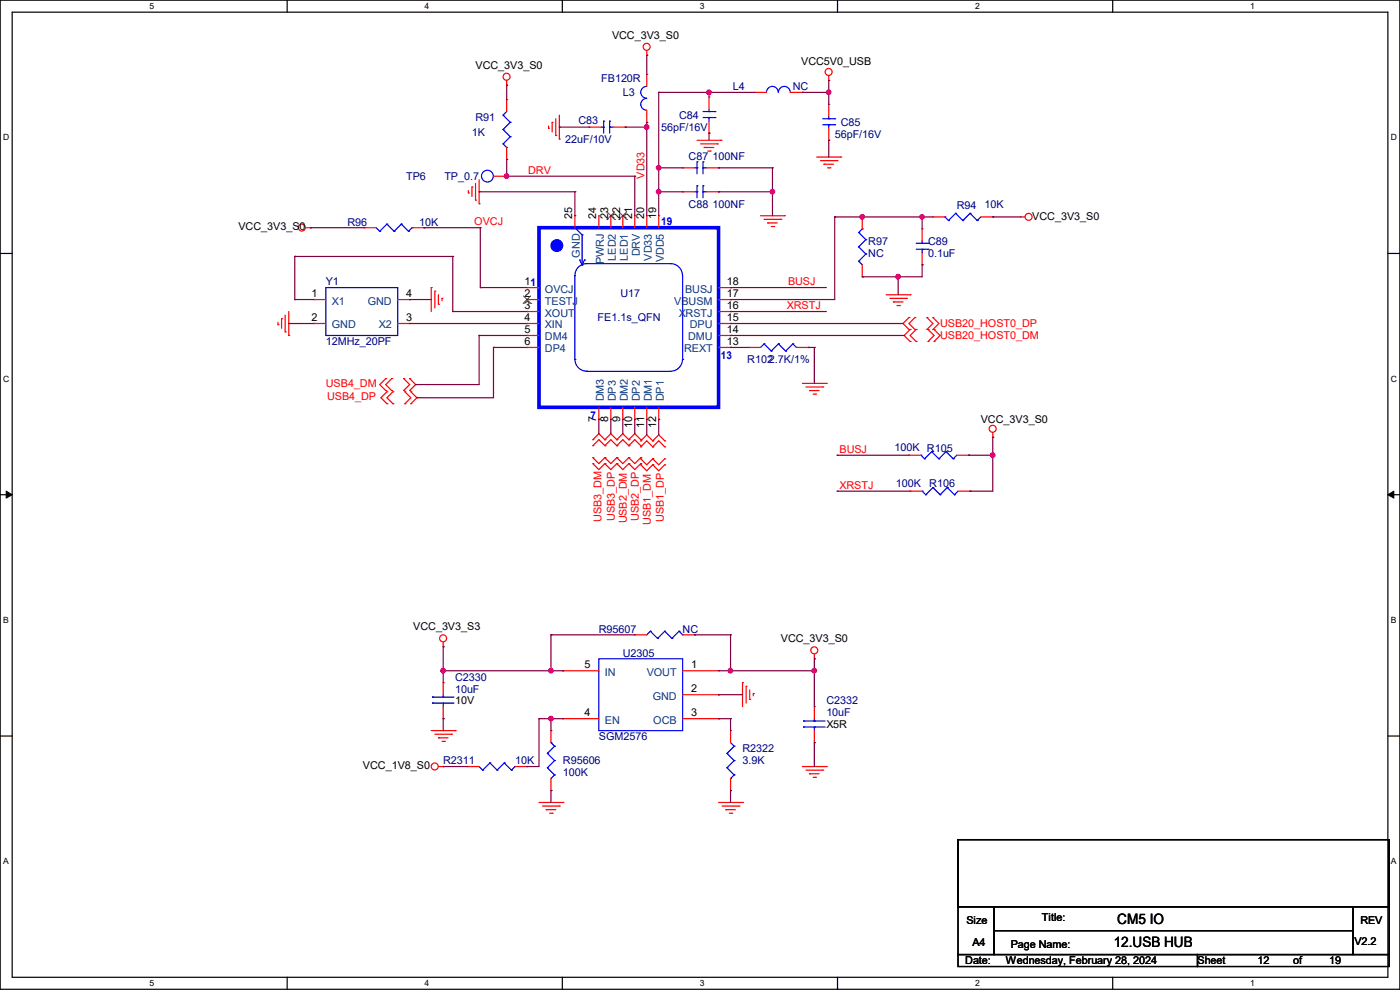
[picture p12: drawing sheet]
<svg xmlns="http://www.w3.org/2000/svg" width="297mm" height="210mm" viewBox="0 0 297 210" stroke-linecap="round" stroke-linejoin="round" font-family="sans-serif">
<g fill="none" stroke="#000" stroke-width=".25">
<path d="M0 0h297v209.8h-297zM2.6 2.6h291.8v204.7h-291.8zM60.9 0v2.6M119.3 0v2.6M177.7 0v2.6M236.1 0v2.6M0 53.8h2.6M294.4 53.8h2.6M0 104.9h2.6M294.4 104.9h2.6M0 156.1h2.6M294.4 156.1h2.6"/>
<path d="M203.2 178.1h91.5v14.2h-91.5zM203.2 192.3h7.7v10.2h-7.7zM210.9 192.3h76.2v5.1h-76.2zM210.9 197.4h76.2v5.1h-76.2zM287.1 192.3h7.6v10.2h-7.6zM60.9 207.3v2.5M119.3 207.3v2.5M177.7 207.3v2.5M203.2 202.5h50.8v2.5h-50.8zM236.1 207.3v2.5M254 202.5h40.7v2.5h-40.7z"/>
</g>
<path d="M1.3 104.2l1.3 .7-1.3 .8zM294.4 104.9l1.3-.7v1.5z" fill="#000"/>
<path d="M1.3 104.2l1.3 .7-1.3 .8zM294.4 104.9l1.3-.7v1.5z" fill="none" stroke="#000" stroke-width=".21"/>
<g fill="none" stroke="#f00" stroke-width=".25">
<path d="M107.5 18.1h.1M107.5 17.1v1M137.2 11.7h.1M137.2 15.8h.1M137.2 10.7v1M137.2 15.8v2.5M160.1 19.6h.1M160.1 19.6h2.5M167.7 19.6h2.5M170.2 19.6h.1M175.8 17.1h.1M175.8 16v1.1"/>
<path d="M100.1 39.7h.1M100.1 39.7v2M100.9 38.9v3.6M101.6 38.1v5.1M104.7 37.4h2.5M107.2 37.4h.1M107.5 21.1h.1M107.5 33.8h.1M107.5 21.1v2.6M107.5 31.3v2.5M116.4 27.2h.1M116.4 26.7v.5"/>
<path d="M117.1 26h.1M117.1 26v2M117.9 28.7h.1M117.9 25.2v3.5M118.7 29.5h.1M118.7 24.4v5.1M125 27h.1M125 27h2.6M130.1 27h2.5M132.6 27h.1M137.2 26h.1M137.2 23.4v2.6"/>
<path d="M144.8 35.6h.1M144.8 35.6h2.6M147.9 29.8h5.1M148.6 30.5h3.6M149.4 31.3h.1M149.4 31.3h2M149.9 35.6h2.5M150.2 32h.5M150.4 20.6h.1M150.4 28.2h.1M150.4 20.6v2.6M150.4 25.7v2.5"/>
<path d="M150.7 32h.1M152.2 30.5h.1M152.4 35.6h.1M153 29.8h.1M173.3 33.3h5.1M174 34.1h3.6M174.8 34.8h.1M174.8 34.8h2M175.6 35.6h.5M175.8 22.1h.1M175.8 29.8h.1M175.8 22.1v2.6"/>
<path d="M175.8 27.2v2.6M176.1 35.6h.1M177.6 34.1h.1M178.4 33.3h.1M64.8 48.3h1M65.8 48.3h.1M77.3 48.3h.1M77.3 48.3h2.5M87.4 48.3h2.6M90 48.3h.1M99.4 40.9h.1M99.4 40.4v.5"/>
<path d="M100.9 42.5h.1M101.6 43.2h.1M144.8 40.7h.1M144.8 40.7h2.6M149.9 40.7h2.5M152.4 40.7h.1M161.3 45.8h5.1M162.1 46.5h3.6M162.9 47.3h.1M162.9 47.3h2M163.6 48h.5M164.1 48h.1"/>
<path d="M165.7 46.5h.1M166.4 45.8h.1M182.9 58.7h.1M182.9 46h.1M182.9 46v2.6M182.9 56.2v2.5M195.6 48.6h.1M195.6 56.2h.1M195.6 48.6v2.5M195.6 53.6v2.6M197.9 46h.1M197.9 46h2.5"/>
<path d="M208.1 46h2.5M210.6 46h.1M216.5 46h.1M216.5 46h1M59 68.9h.1M59 68.4v.5M59.7 67.6h.1M59.7 67.6v2M60.5 70.4h.1M60.5 66.8v3.6M61.3 71.2h.1M61.3 66.1v5.1"/>
<path d="M66.6 63.5h.1M66.6 68.6h.1M66.6 63.5h2.5M66.6 68.6h2.5M84.4 63.5h2.5M84.4 68.6h2.5M86.9 68.6h.1M86.9 63.5h.1M91.5 61h.1M91.5 61v5.1M92.2 61.8h.1M92.2 61.8v3.5"/>
<path d="M93 64.6h.1M93 62.5v2.1M93.8 63.3h.1M93.8 63.3v.5M158.8 73.7h.1M158.8 73.7h2.5M169 73.7h2.5M171.5 73.7h.1M188 62.5h5.1M188.8 63.3h3.5M189.5 64.1h.1M189.5 64.1h2.1"/>
<path d="M190.3 64.8h.5M190.8 64.8h.1M192.3 63.3h.1M192.8 67.4h.1M192.8 69.9h.1M192.8 67.4l-1.2 1.2 1.2 1.3M193.1 62.5h.1M193.1 69.9h.1M193.1 72.4h.1M193.1 69.9l-1.3 1.3 1.3 1.2M194.1 69.9h.1M194.1 67.4h.1"/>
<path d="M194.1 67.4l-1.3 1.2 1.3 1.3M194.4 72.4h.1M194.4 69.9h.1M194.4 69.9l-1.3 1.3 1.3 1.2M196.6 69.9h.1M196.6 67.4h.1M196.6 67.4l1.3 1.2-1.3 1.3M196.9 72.4h.1M196.9 69.9h.1M196.9 69.9l1.3 1.3-1.3 1.2M197.9 69.9h.1M197.9 67.4h.1"/>
<path d="M197.9 67.4l1.3 1.2-1.3 1.3M198.2 72.4h.1M198.2 69.9h.1M198.2 69.9l1.2 1.3-1.2 1.2M81.8 80.3h.1M81.8 82.8h.1M81.8 80.3l-1.2 1.3 1.2 1.2M82.1 83.1h.1M82.1 85.6h.1M82.1 83.1l-1.3 1.3 1.3 1.2M83.1 80.3h.1M83.1 82.8h.1"/>
<path d="M83.1 80.3l-1.3 1.3 1.3 1.2M83.4 83.1h.1M83.4 85.6h.1M83.4 83.1l-1.3 1.3 1.3 1.2M85.6 80.3h.1M85.6 82.8h.1M85.6 80.3l1.3 1.3-1.3 1.2M85.9 83.1h.1M85.9 85.6h.1M85.9 83.1l1.3 1.3-1.3 1.2M86.9 82.8h.1M86.9 80.3h.1"/>
<path d="M86.9 80.3l1.3 1.3-1.3 1.2M87.2 85.6h.1M87.2 83.1h.1M87.2 83.1l1.2 1.3-1.2 1.2M125.8 93.3h.1M125.8 94.5h.1M125.8 98.3h.1M125.8 97.1h.1M125.8 93.3l1.2-1.3 1.3 1.3M125.8 94.5l1.2-1.2 1.3 1.2M125.8 98.3l1.2 1.3 1.3-1.3M125.8 97.1l1.2 1.2 1.3-1.2"/>
<path d="M128.3 93.3h.1M128.3 94.5h.1M128.3 98.3h.1M128.3 97.1h.1M128.3 93.3l1.3-1.3 1.3 1.3M128.3 94.5l1.3-1.2 1.3 1.2M128.3 98.3l1.3 1.3 1.3-1.3M128.3 97.1l1.3 1.2 1.3-1.2M130.9 93.3h.1M130.9 94.5h.1M130.9 98.3h.1M130.9 97.1h.1"/>
<path d="M130.9 97.1l1.2 1.2 1.3-1.2M130.9 94.5l1.2-1.2 1.3 1.2M130.9 93.3l1.2-1.3 1.3 1.3M130.9 98.3l1.2 1.3 1.3-1.3M133.4 93.3h.1M133.4 94.5h.1M133.4 98.3h.1M133.4 97.1h.1M133.4 98.3l1.3 1.3 1.2-1.3M133.4 93.3l1.3-1.3 1.2 1.3M133.4 97.1l1.3 1.2 1.2-1.2M133.4 94.5l1.3-1.2 1.2 1.2"/>
<path d="M135.9 93.3h.1M135.9 94.5h.1M135.9 98.3h.1M135.9 97.1h.1M135.9 93.5h.1M135.9 94.8h.1M135.9 98.6h.1M135.9 97.3h.1M135.9 93.5l1.3-1.3 1.3 1.3M135.9 94.8l1.3-1.3 1.3 1.3M135.9 98.6l1.3 1.3 1.3-1.3M135.9 97.3l1.3 1.3 1.3-1.3"/>
<path d="M138.5 93.5h.1M138.5 94.8h.1M138.5 98.6h.1M138.5 97.3h.1M138.5 93.5l1.2-1.3 1.3 1.3M138.5 94.8l1.2-1.3 1.3 1.3M138.5 98.6l1.2 1.3 1.3-1.3M138.5 97.3l1.2 1.3 1.3-1.3M141 93.5h.1M141 94.8h.1M141 98.6h.1M141 97.3h.1"/>
<path d="M170.2 81.3h5.1M171 82.1h3.5M171.7 82.8h.1M171.7 82.8h2.1M172.5 83.6h.5M173 83.6h.1M174.5 82.1h.1M175.3 81.3h.1M192.8 96.6h.1M192.8 96.6h2.6M203 96.6h2.5M205.5 96.6h.1"/>
<path d="M210.6 92.8h.1M210.6 91.7v1.1M193.1 104.2h.1M193.1 104.2h2.5M203.2 104.2h2.6M205.8 104.2h.1M94 137.2h.1M94 136.2v1M134.7 134.7h.1M134.7 134.7h2.5M144.8 134.7h2.6M147.4 134.7h.1"/>
<path d="M172.8 139.7h.1M172.8 138.7v1M91.5 155h5.1M92.2 155.7h3.6M93 156.5h.1M93 156.5h2M93.8 157.3h.5M94 144.8h.1M94 152.4h.1M94 144.8v2.6M94 149.9v2.5M94.3 157.3h.1"/>
<path d="M95.8 155.7h.1M96.6 155h.1M116.9 155h.1M116.9 155v2.5M119.4 152.4h.1M119.4 142.3h.1M119.4 152.4h7.6M119.4 142.3h7.6M144.8 152.4h7.6M144.8 147.4h7.6M144.8 142.3h7.6M152.4 152.4h.1"/>
<path d="M152.4 147.4h.1M152.4 142.3h.1M155 155h.1M155 155v2.5M157.5 144.8h.1M157.5 144.8v5.1M158.3 145.6h.1M158.3 145.6v3.5M159 148.4h.1M159 146.3v2.1M159.8 147.1h.1M159.8 147.1v.5"/>
<path d="M172.8 149.9h.1M172.8 157.5h.1M172.8 149.9v2.5M172.8 155v2.5M93 162.6h1M94 162.6h.1M99.1 162.6h.1M99.1 162.6h2.5M109.3 162.6h2.5M111.8 162.6h.1M114.3 170.2h5.1M115.1 171h3.6"/>
<path d="M115.9 171.7h.1M115.9 171.7h2M116.6 172.5h.5M116.9 167.7h.1M116.9 165.1v2.6M117.1 172.5h.1M118.7 171h.1M119.4 170.2h.1M152.4 170.2h5.1M153.2 171h3.6M154 171.7h.1M154 171.7h2"/>
<path d="M154.7 172.5h.5M155 167.7h.1M155 165.1v2.6M155.2 172.5h.1M156.8 171h.1M157.5 170.2h.1M170.2 162.6h5.1M171 163.4h3.5M171.7 164.1h.1M171.7 164.1h2.1M172.5 164.9h.5M173 164.9h.1"/>
<path d="M174.5 163.4h.1M175.3 162.6h.1"/>
<circle cx="107.5" cy="16.3" r=".74"/>
<circle cx="137.2" cy="9.9" r=".74"/>
<circle cx="175.8" cy="15.3" r=".74"/>
<circle cx="64" cy="48.3" r=".74"/>
<circle cx="218.2" cy="46" r=".74"/>
<circle cx="210.6" cy="91" r=".74"/>
<circle cx="94" cy="135.4" r=".74"/>
<circle cx="172.7" cy="137.9" r=".74"/>
<circle cx="92.2" cy="162.6" r=".74"/>
</g>
<g fill="none" stroke="#00f" stroke-width=".25">
<path d="M137.2 18.3a1.25 1.25 0 0 0-1.3 1.3 1.25 1.25 0 0 0 1.3 1.2M162.6 19.6a1.25 1.25 0 0 1 1.3-1.3 1.25 1.25 0 0 1 1.2 1.3M165.1 19.6a1.25 1.25 0 0 1 1.3-1.3 1.25 1.25 0 0 1 1.2 1.3M106.7 24.4h.1M106.7 27.5h.1M106.7 30.5h.1M106.7 24.4l1.5 1.6M106.7 27.5l1.5 1.5M106.7 30.5l.8 .8M107.5 31.3h.1M107.5 23.7l-.8 .7M108.2 26h.1"/>
<path d="M108.2 29h.1M108.2 26l-1.5 1.5M108.2 29l-1.5 1.5M127.6 27h.5M128.1 27h.1M128.1 25.7h.1M128.1 25.7v2.5M129.3 27h.1M129.3 25.7h.1M129.3 27h.8M129.3 25.7v2.5M137.2 20.9a1.25 1.25 0 0 0-1.3 1.2 1.25 1.25 0 0 0 1.3 1.3"/>
<path d="M147.4 35.6h.5M147.9 35.6h.1M147.9 34.3h.1M147.9 39.4h.1M147.9 34.3v2.6M147.9 39.4v2.6M149.1 35.6h.1M149.1 34.3h.1M149.1 39.4h.1M149.1 23.7h2.6M149.1 24.9h2.6M149.1 35.6h.8"/>
<path d="M149.1 34.3v2.6M149.1 39.4v2.6M150.4 23.7h.1M150.4 24.9h.1M150.4 23.2v.5M150.4 24.9v.8M151.7 23.7h.1M151.7 24.9h.1M174.5 25.2h2.6M174.5 26.5h2.6M175.8 25.2h.1M175.8 26.5h.1"/>
<path d="M175.8 24.7v.5M175.8 26.5v.7M177.1 25.2h.1M177.1 26.5h.1M79.8 48.3l.8 .8M80.6 49.1h.1M82.1 47.5h.1M82.1 47.5l-1.5 1.6M82.1 47.5l1.5 1.6M83.6 49.1h.1M85.1 47.5h.1M85.1 47.5l-1.5 1.6"/>
<path d="M85.1 47.5l1.6 1.6M86.7 49.1h.1M87.4 48.3h.1M87.4 48.3l-.7 .8M147.4 40.7h.5M147.9 40.7h.1M149.1 40.7h.1M149.1 40.7h.8M182.2 55.4h.1M182.2 52.4h.1M182.2 49.3h.1M182.2 55.4l.7 .8"/>
<path d="M182.2 52.4l1.5 1.5M182.2 49.3l1.5 1.5M182.9 48.6h.1M182.9 48.6l-.7 .7M183.7 53.9h.1M183.7 50.8h.1M183.7 53.9l-1.5 1.5M183.7 50.8l-1.5 1.6M194.4 51.6h2.5M194.4 52.9h2.5M195.6 51.6h.1M195.6 52.9h.1"/>
<path d="M195.6 51.1v.5M195.6 52.9v.7M196.9 51.6h.1M196.9 52.9h.1M200.4 46h.1M200.4 46l.8 .8M201.2 46.8h.1M202.7 45.3h.1M202.7 45.3l1.6 1.5M202.7 45.3l-1.5 1.5M204.3 46.8h.1M205.8 45.3h.1"/>
<path d="M205.8 45.3l1.5 1.5M205.8 45.3l-1.5 1.5M207.3 46.8h.1M208.1 46l-.8 .8M69.1 61h15.3v10.2h-15.3zM162.1 72.9h.1M162.1 72.9l-.8 .8M162.1 72.9l1.5 1.6M163.6 74.5h.1M165.1 72.9h.1M165.1 72.9l-1.5 1.6M165.1 72.9l1.6 1.6"/>
<path d="M166.7 74.5h.1M168.2 72.9h.1M168.2 72.9l-1.5 1.6M168.2 72.9l.8 .8M169 73.7h.1M195.4 96.6h.1M195.4 96.6l.7 .7M196.1 97.3h.1M197.7 95.8h.1M197.7 95.8l1.5 1.5M197.7 95.8l-1.6 1.5M199.2 97.3h.1"/>
<path d="M200.7 95.8h.1M200.7 95.8l1.5 1.5M200.7 95.8l-1.5 1.5M202.2 97.3h.1M203 96.6l-.8 .7M195.6 104.2h.1M195.6 104.2l.8 .7M196.4 104.9h.1M197.9 103.4h.1M197.9 103.4l1.5 1.5M197.9 103.4l-1.5 1.5M199.4 104.9h.1"/>
<path d="M201 103.4h.1M201 103.4l1.5 1.5M201 103.4l-1.6 1.5M202.5 104.9h.1M203.2 104.2l-.7 .7M127 139.7h17.8v15.3h-17.8zM138 133.9h.1M138 133.9l-.8 .8M138 133.9l1.5 1.5M139.5 135.4h.1M141 133.9h.1M141 133.9l-1.5 1.5"/>
<path d="M141 133.9l1.5 1.5M142.5 135.4h.1M144.1 133.9h.1M144.1 133.9l-1.6 1.5M144.1 133.9l.7 .8M144.8 134.7h.1M91.7 149.1h.1M91.7 147.9h.1M91.7 149.1h4.6M91.7 147.9h4.6M94 147.9h.1M94 149.1h.1"/>
<path d="M94 147.4v.5M94 149.1v.8M116.1 159.8h.1M116.1 159.8l1.5 1.5M116.9 157.5h.1M116.9 157.5l.7 .8M117.6 158.3h.1M117.6 158.3l-1.5 1.5M154.2 159.8h.1M154.2 159.8l1.5 1.5M155 157.5l.7 .8M155.7 158.3h.1"/>
<path d="M155.7 158.3l-1.5 1.5M170.5 154.2h.1M170.5 153h.1M170.5 154.2h4.5M170.5 153h4.5M172.8 153h.1M172.8 154.2h.1M172.8 152.4v.6M172.8 154.2v.8M101.6 162.6l.8 .8M102.4 163.4h.1M103.9 161.8h.1"/>
<path d="M103.9 161.8l-1.5 1.6M103.9 161.8l1.6 1.6M105.5 163.4h.1M107 161.8h.1M107 161.8l-1.5 1.6M107 161.8l1.5 1.6M108.5 163.4h.1M109.3 162.6h.1M109.3 162.6l-.8 .8M116.1 162.9h.1M116.1 162.9l1.5 1.5M117.6 164.4h.1"/>
<path d="M117.6 161.3h.1M117.6 164.4l-.7 .7M117.6 161.3l-1.5 1.6M154.2 162.9h.1M154.2 162.9l1.5 1.5M155 165.1h.1M155.7 161.3h.1M155.7 164.4h.1M155.7 161.3l-1.5 1.6M155.7 164.4l-.7 .7"/>
<circle cx="103.4" cy="37.4" r="1.25"/>
</g>
<path d="M114.3 48.3h38.1v38.1h-38.1z" fill="none" stroke="#00f" stroke-width=".76"/>
<circle cx="118.1" cy="52.1" r="1.25" fill="#00f"/>
<g fill="none" stroke="#00f" stroke-width=".25">
<path d="M122 48.3l1.5 1.5M123 55.2h.1M123 55.2l.5 1M123.5 49.8h.1M123.5 56.2h.1M123.5 49.8v6.4M124 55.2h.1M124 55.2l-.5 1M142.3 55.9h.1M142.3 55.9h-17.8a2.52 2.52 0 0 0-2.5 2.6v17.7M142.3 55.9a2.52 2.52 0 0 1 2.5 2.6M144.8 58.5v17.7"/>
<path d="M122 76.2h.1M122 76.2a2.52 2.52 0 0 0 2.5 2.5M124.5 78.8h.1M144.8 76.2a2.52 2.52 0 0 1-2.5 2.5l-17.8 .1M144.8 76.2h.1"/>
<circle cx="118.1" cy="52.1" r="1.25"/>
</g>
<g fill="none" stroke="#f00" stroke-width=".25">
<path d="M122 45.8h.1M122 45.8v2.5M127 45.8h.1M127 45.8v2.5M129.6 45.8h.1M129.6 45.8v2.5M132.1 45.8h.1M132.1 45.8v2.5M134.7 45.8h.1M134.7 45.8v2.5M137.2 45.8h.1M137.2 45.8v2.5"/>
<path d="M139.7 45.8h.1M139.7 45.8v2.5M111.8 63.5h.1M111.8 66.1h.1M111.8 68.6h.1M111.8 71.2h.1M111.8 73.7h.1M111.8 61h.1M111.8 63.5h2.5M111.8 66.1h2.5M111.8 68.6h2.5M111.8 71.2h2.5"/>
<path d="M111.8 73.7h2.5M111.8 61h2.5M152.4 63.5h2.6M152.4 66.1h2.6M152.4 68.6h2.6M152.4 71.2h2.6M152.4 73.7h2.6M152.4 61h2.6M155 73.7h.1M155 71.2h.1M155 68.6h.1M155 66.1h.1"/>
<path d="M155 63.5h.1M155 61h.1M127 88.9h.1M127 86.4v2.5M129.6 88.9h.1M129.6 86.4v2.5M132.1 88.9h.1M132.1 86.4v2.5M134.7 88.9h.1M134.7 86.4v2.5M137.2 88.9h.1M137.2 86.4v2.5"/>
<path d="M139.7 88.9h.1M139.7 86.4v2.5"/>
</g>
<path d="M128.8 46.6h.1M128.8 45l1.6 1.6M130.3 45l-1.5 1.6M130.4 46.6h.1M131.3 46.6h.1M131.4 45l1.5 1.6M132.9 45l-1.6 1.6M132.9 46.6h.1M111 64.3h.1M111 62.8l1.6 1.5M112.6 62.8l-1.6 1.5M112.6 64.3h.1" fill="none" stroke="#804000" stroke-width=".21"/>
<path d="M107.5 18.1h.1M107.5 18.1v3M137.2 11.7h.1M137.2 11.7v4.1M139.7 19.6h.1M139.7 19.6h10.7M139.7 19.6v16" fill="none" stroke="#800040" stroke-width=".25"/>
<circle cx="139.7" cy="35.6" r=".49" fill="#f0f"/>
<circle cx="139.7" cy="35.6" r=".49" fill="none" stroke="#f0f" stroke-width=".25"/>
<path d="M150.4 19.6h.1M150.4 19.6v1M150.4 19.6h9.7" fill="none" stroke="#800040" stroke-width=".25"/>
<circle cx="150.4" cy="19.6" r=".49" fill="#f0f"/>
<circle cx="150.4" cy="19.6" r=".49" fill="none" stroke="#f0f" stroke-width=".25"/>
<path d="M170.2 19.6h.1M170.2 19.6h5.6" fill="none" stroke="#800040" stroke-width=".25"/>
<circle cx="175.8" cy="19.6" r=".49" fill="#f0f"/>
<circle cx="175.8" cy="19.6" r=".49" fill="none" stroke="#f0f" stroke-width=".25"/>
<path d="M118.7 27h.1M118.7 27h6.3M132.6 27h.1M132.6 27h4.6M137.2 26h.1M137.2 27h.1M137.2 26v19.8" fill="none" stroke="#800040" stroke-width=".25"/>
<circle cx="137.2" cy="26.9" r=".49" fill="#f0f"/>
<circle cx="137.2" cy="26.9" r=".49" fill="none" stroke="#f0f" stroke-width=".25"/>
<g fill="none" stroke="#800040" stroke-width=".25">
<path d="M107.2 37.4h.1M107.2 37.4h27.5M107.5 33.8h.1M107.5 37.4h.1M107.5 33.8v3.6M139.7 35.6h.1M139.7 35.6v5.1M139.7 35.6h5.1M150.4 28.2h.1M150.4 28.2v1.6M152.4 35.6h.1M152.4 35.6h11.5"/>
<path d="M163.9 35.6h.1M163.9 35.6v5.1M175.8 29.8h.1M175.8 29.8v3.5"/>
</g>
<circle cx="107.5" cy="37.4" r=".49" fill="#f0f"/>
<circle cx="107.5" cy="37.4" r=".49" fill="none" stroke="#f0f" stroke-width=".25"/>
<path d="M134.7 37.4h.1M134.7 37.4v8.4M101.6 40.7h.1M101.6 40.7h20.4M122 40.7h.1M122 40.7v5.1M139.7 40.7h.1M139.7 40.7v5.1" fill="none" stroke="#800040" stroke-width=".25"/>
<circle cx="139.7" cy="40.7" r=".49" fill="#f0f"/>
<circle cx="139.7" cy="40.7" r=".49" fill="none" stroke="#f0f" stroke-width=".25"/>
<path d="M139.7 40.7h.1M139.7 40.7h5.1M152.4 40.7h.1M152.4 40.7h11.5M163.9 40.7h.1M163.9 40.7v5.1" fill="none" stroke="#800040" stroke-width=".25"/>
<circle cx="163.9" cy="40.7" r=".49" fill="#f0f"/>
<circle cx="163.9" cy="40.7" r=".49" fill="none" stroke="#f0f" stroke-width=".25"/>
<path d="M65.8 48.3h.1M65.8 48.3h11.5M90 48.3h.1M90 48.3h11.9M101.9 48.3h.1M101.9 48.3v12.7M177.1 46h.1M177.1 46v17.5M177.1 46h18.5M182.9 46h.1" fill="none" stroke="#800040" stroke-width=".25"/>
<circle cx="195.6" cy="46" r=".49" fill="#f0f"/>
<circle cx="195.6" cy="46" r=".49" fill="none" stroke="#f0f" stroke-width=".25"/>
<circle cx="182.9" cy="46" r=".49" fill="#f0f"/>
<circle cx="182.9" cy="46" r=".49" fill="none" stroke="#f0f" stroke-width=".25"/>
<g fill="none" stroke="#800040" stroke-width=".25">
<path d="M62.5 54.4h.1M62.5 54.4v9.1M62.5 54.4h33.6M96.1 54.4h.1M96.1 54.4v11.7M182.9 58.7h.1M182.9 58.7h7.6M195.6 46h.1M195.6 56.2h.1M195.6 46v2.6M195.6 56.2v2.5M195.6 46h2.3"/>
<path d="M210.6 46h.1M210.6 46h5.9M101.9 61h.1M101.9 61h9.9M155 61h.1M155 61h20.3"/>
</g>
<circle cx="190.5" cy="58.7" r=".49" fill="#f0f"/>
<circle cx="190.5" cy="58.7" r=".49" fill="none" stroke="#f0f" stroke-width=".25"/>
<g fill="none" stroke="#800040" stroke-width=".25">
<path d="M190.5 58.7h.1M190.5 58.7h5.1M190.5 58.7v3.8M61.3 68.6h.1M61.3 68.6h5.3M62.5 63.5h.1M62.5 63.5h4.1M86.9 63.5h.1M86.9 68.6h.1M86.9 63.5h4.6M86.9 68.6h24.9M96.1 66.1h.1"/>
<path d="M96.1 66.1h15.7M101.6 71.2h.1M101.6 71.2h10.2M101.6 71.2v10.4h-13.4M104.7 73.7h.1M104.7 73.7h7.1M104.7 73.7v10.7h-16.3M155 63.5h.1M155 66.1h.1M155 68.6h.1M155 71.2h.1M155 73.7h.1"/>
<path d="M155 63.5h22.1M155 66.1h20.3M155 68.6h36.6M155 71.2h36.8M155 73.7h3.8M171.5 73.7h.1M171.5 73.7h1.3M172.8 73.7h.1M172.8 73.7v7.6M88.2 81.6h.1M88.4 84.4h.1M127 88.9h.1"/>
<path d="M127 88.9v3.1M129.6 88.9h.1M129.6 88.9v3.1M132.1 88.9h.1M132.1 88.9v3.1M134.7 88.9h.1M134.7 88.9v3.1M137.2 88.9h.1M137.2 88.9v3.3M139.7 88.9h.1M139.7 88.9v3.3M177.6 96.6h.1"/>
<path d="M177.6 96.6h15.2M205.5 96.6h.1M210.6 92.8h.1M210.6 92.8v3.8h-5.1"/>
</g>
<circle cx="210.6" cy="96.5" r=".49" fill="#f0f"/>
<circle cx="210.6" cy="96.5" r=".49" fill="none" stroke="#f0f" stroke-width=".25"/>
<g fill="none" stroke="#800040" stroke-width=".25">
<path d="M175.8 19.6h.1M175.8 17.1h.1M175.8 17.1v5M210.6 96.6h.1M210.6 96.6v7.6h-4.8M177.6 104.2h.1M177.6 104.2h15.5M205.8 104.2h.1M116.9 134.7h.1M116.9 134.7v7.6M116.9 134.7h17.8M147.4 134.7h.1"/>
<path d="M147.4 134.7h7.6M155 134.7h.1M155 134.7v7.6"/>
</g>
<circle cx="155" cy="142.3" r=".49" fill="#f0f"/>
<circle cx="155" cy="142.3" r=".49" fill="none" stroke="#f0f" stroke-width=".25"/>
<path d="M94 137.2h.1M94 137.2v5.1h22.9M172.8 139.7h.1M172.8 139.7v2.6M116.9 142.3h.1" fill="none" stroke="#800040" stroke-width=".25"/>
<circle cx="94" cy="142.3" r=".49" fill="#f0f"/>
<circle cx="94" cy="142.3" r=".49" fill="none" stroke="#f0f" stroke-width=".25"/>
<circle cx="116.9" cy="142.3" r=".49" fill="#f0f"/>
<circle cx="116.9" cy="142.3" r=".49" fill="none" stroke="#f0f" stroke-width=".25"/>
<path d="M94 142.3h.1M94 142.3v2.5M116.9 142.3h2.5M119.4 142.3h.1M152.4 142.3h20.4M155 142.3h.1M172.8 142.3h.1M172.8 142.3v7.6" fill="none" stroke="#800040" stroke-width=".25"/>
<circle cx="172.7" cy="142.3" r=".49" fill="#f0f"/>
<circle cx="172.7" cy="142.3" r=".49" fill="none" stroke="#f0f" stroke-width=".25"/>
<path d="M114.3 152.4h2.6M116.9 152.4h.1M152.4 147.4h.1M152.4 147.4h5.1" fill="none" stroke="#800040" stroke-width=".25"/>
<circle cx="116.9" cy="152.4" r=".49" fill="#f0f"/>
<circle cx="116.9" cy="152.4" r=".49" fill="none" stroke="#f0f" stroke-width=".25"/>
<g fill="none" stroke="#800040" stroke-width=".25">
<path d="M94 152.4h.1M94 152.4v2.6M114.3 152.4h.1M114.3 152.4v10.2h-2.5M116.9 152.4h.1M116.9 152.4h2.5M116.9 152.4v2.6M119.4 152.4h.1M152.4 152.4h.1M152.4 152.4h2.6M155 152.4h.1M155 152.4v2.6"/>
<path d="M172.8 157.5h.1M172.8 157.5v5.1M94 162.6h.1M94 162.6h5.1M111.8 162.6h.1M116.9 167.7h.1M116.9 167.7v2.5M155 167.7h.1M155 167.7v2.5"/>
</g>
<circle cx="139.7" cy="35.6" r=".49" fill="#f0f"/>
<circle cx="139.7" cy="35.6" r=".49" fill="none" stroke="#f0f" stroke-width=".25"/>
<circle cx="150.4" cy="19.6" r=".49" fill="#f0f"/>
<circle cx="150.4" cy="19.6" r=".49" fill="none" stroke="#f0f" stroke-width=".25"/>
<circle cx="175.8" cy="19.6" r=".49" fill="#f0f"/>
<circle cx="175.8" cy="19.6" r=".49" fill="none" stroke="#f0f" stroke-width=".25"/>
<circle cx="137.2" cy="26.9" r=".49" fill="#f0f"/>
<circle cx="137.2" cy="26.9" r=".49" fill="none" stroke="#f0f" stroke-width=".25"/>
<circle cx="107.5" cy="37.4" r=".49" fill="#f0f"/>
<circle cx="107.5" cy="37.4" r=".49" fill="none" stroke="#f0f" stroke-width=".25"/>
<circle cx="139.7" cy="40.7" r=".49" fill="#f0f"/>
<circle cx="139.7" cy="40.7" r=".49" fill="none" stroke="#f0f" stroke-width=".25"/>
<circle cx="163.9" cy="40.7" r=".49" fill="#f0f"/>
<circle cx="163.9" cy="40.7" r=".49" fill="none" stroke="#f0f" stroke-width=".25"/>
<circle cx="195.6" cy="46" r=".49" fill="#f0f"/>
<circle cx="195.6" cy="46" r=".49" fill="none" stroke="#f0f" stroke-width=".25"/>
<circle cx="182.9" cy="46" r=".49" fill="#f0f"/>
<circle cx="182.9" cy="46" r=".49" fill="none" stroke="#f0f" stroke-width=".25"/>
<circle cx="190.5" cy="58.7" r=".49" fill="#f0f"/>
<circle cx="190.5" cy="58.7" r=".49" fill="none" stroke="#f0f" stroke-width=".25"/>
<circle cx="210.6" cy="96.5" r=".49" fill="#f0f"/>
<circle cx="210.6" cy="96.5" r=".49" fill="none" stroke="#f0f" stroke-width=".25"/>
<circle cx="155" cy="142.3" r=".49" fill="#f0f"/>
<circle cx="155" cy="142.3" r=".49" fill="none" stroke="#f0f" stroke-width=".25"/>
<circle cx="94" cy="142.3" r=".49" fill="#f0f"/>
<circle cx="94" cy="142.3" r=".49" fill="none" stroke="#f0f" stroke-width=".25"/>
<circle cx="116.9" cy="142.3" r=".49" fill="#f0f"/>
<circle cx="116.9" cy="142.3" r=".49" fill="none" stroke="#f0f" stroke-width=".25"/>
<circle cx="172.7" cy="142.3" r=".49" fill="#f0f"/>
<circle cx="172.7" cy="142.3" r=".49" fill="none" stroke="#f0f" stroke-width=".25"/>
<circle cx="116.9" cy="152.4" r=".49" fill="#f0f"/>
<circle cx="116.9" cy="152.4" r=".49" fill="none" stroke="#f0f" stroke-width=".25"/>
<g font-size="3">
<text x="237" y="196.1">CM5 IIIO</text>
<text x="237" y="196.1">CM5 O</text>
<text x="236.3" y="200.9">12.USB HUB</text>
</g>
<g font-size="2.3">
<text x="129.8" y="8.2">VCC_3V3_S0</text>
<text x="100.9" y="14.6">VCC_3V3_S0</text>
<text x="170" y="13.8">VCC5V0_USB</text>
<text x="121.4" y="46.5" transform="rotate(-90 121.4 46.5)">25</text>
<text x="126.5" y="46.5" transform="rotate(-90 126.5 46.5)">24</text>
<text x="129" y="46.5" transform="rotate(-90 129 46.5)">23</text>
<text x="131.6" y="46.5" transform="rotate(-90 131.6 46.5)">22</text>
<text x="134.1" y="46.5" transform="rotate(-90 134.1 46.5)">21</text>
<text x="136.7" y="46.5" transform="rotate(-90 136.7 46.5)">20</text>
<text x="139.2" y="46.5" transform="rotate(-90 139.2 46.5)">19</text>
<text x="219" y="46.6">VCC_3V3_S0</text>
<text x="50.6" y="48.9">VCC_3V3_S0</text>
<text x="66.1" y="63">1</text>
<text x="86.1" y="63">4</text>
<text x="111.3" y="63">2</text>
<text x="111.3" y="65.5">3</text>
<text x="111.3" y="60.5">11</text>
<text x="154.2" y="65.5">16</text>
<text x="154.2" y="63">17</text>
<text x="154.2" y="60.5">18</text>
<text x="66.1" y="68.1">2</text>
<text x="86.1" y="68.1">3</text>
<text x="111.3" y="68.1">4</text>
<text x="111.3" y="70.6">5</text>
<text x="154.2" y="70.6">14</text>
<text x="154.2" y="68.1">15</text>
<text x="111.3" y="73.2">6</text>
<text x="154.2" y="73.2">13</text>
<text x="126.5" y="89.5" transform="rotate(-90 126.5 89.5)">7</text>
<text x="129" y="89.5" transform="rotate(-90 129 89.5)">8</text>
<text x="131.6" y="89.5" transform="rotate(-90 131.6 89.5)">9</text>
<text x="208.1" y="89.7">VCC_3V3_S0</text>
<text x="134.1" y="90.7" transform="rotate(-90 134.1 90.7)">10</text>
<text x="136.7" y="90.7" transform="rotate(-90 136.7 90.7)">11</text>
<text x="139.2" y="90.7" transform="rotate(-90 139.2 90.7)">12</text>
<text x="87.7" y="133.7">VCC_3V3_S3</text>
<text x="165.7" y="136.2">VCC_3V3_S0</text>
<text x="124" y="141.7">5</text>
<text x="146.6" y="141.7">1</text>
<text x="96.6" y="149.4">10V</text>
<text x="146.6" y="146.8">2</text>
<text x="124" y="151.9">4</text>
<text x="146.6" y="151.9">3</text>
<text x="175.3" y="154.5">X5R</text>
<text x="77" y="163.2">VCC_1V8_S0</text>
<text x="205" y="195.9">Size</text>
<text x="221" y="195.4">Title:</text>
<text x="288.6" y="195.9">REV</text>
<text x="206.3" y="200.7">A4</text>
<text x="214.4" y="201">Page Name:</text>
<text x="287.3" y="200.5">V2.2</text>
<text x="204.8" y="204.6">Date:</text>
<text x="213.4" y="204.6">Wednesday, February 28, 2024</text>
<text x="254" y="204.6">Sheet</text>
<text x="266.7" y="204.6">12</text>
<text x="274.4" y="204.6">of</text>
<text x="282" y="204.6">19</text>
</g>
<g font-size="2.3" fill="#000080">
<text x="127.6" y="17.4">FB120R</text>
<text x="132.1" y="20.4">L3</text>
<text x="155.5" y="19.1">L4</text>
<text x="168.2" y="19.1">NC</text>
<text x="100.1" y="28.8">1K</text>
<text x="100.9" y="25.7">R91</text>
<text x="122.7" y="26.2">C83</text>
<text x="140.3" y="27.8">56pF/16V</text>
<text x="144.1" y="25.2">C84</text>
<text x="177.1" y="29.3">56pF/16V</text>
<text x="178.4" y="26.8">C85</text>
<text x="119.9" y="30.3">22uF/10V</text>
<text x="146.1" y="33.9">C87</text>
<text x="151.2" y="33.9">100NF</text>
<text x="86.1" y="38.2">TP6</text>
<text x="94.3" y="38.2">TP_0.7</text>
<text x="73.7" y="47.8">R96</text>
<text x="88.9" y="47.8">10K</text>
<text x="146.1" y="44">C88</text>
<text x="151.2" y="44">100NF</text>
<text x="203" y="44.3">R94</text>
<text x="208.8" y="44">10K</text>
<text x="184.2" y="51.9">R97</text>
<text x="196.9" y="51.9">C89</text>
<text x="184.2" y="54.4">NC</text>
<text x="196.9" y="54.4">0.1uF</text>
<text x="69.1" y="60.5">Y1</text>
<text x="131.6" y="63.1">U17</text>
<text x="126.8" y="68.2">FE1.1s_QFN</text>
<text x="69.1" y="73.2">12MHz_20PF</text>
<text x="158.5" y="77">R102.7K/1%</text>
<text x="189.8" y="95.6">100K R105</text>
<text x="190" y="103.2">100K</text>
<text x="197.1" y="103.2">R106</text>
<text x="127" y="134.2">R95607</text>
<text x="144.8" y="134.2">NC</text>
<text x="132.1" y="139.3">U2305</text>
<text x="96.6" y="144.4">C2330</text>
<text x="96.6" y="146.9">10uF</text>
<text x="175.3" y="149.4">C2332</text>
<text x="175.3" y="152">10uF</text>
<text x="127" y="157.1">SGM2576</text>
<text x="157.5" y="159.6">R2322</text>
<text x="94" y="162.1">R2311</text>
<text x="109.3" y="162.1">10K</text>
<text x="119.4" y="162.1">R95606</text>
<text x="119.4" y="164.7">100K</text>
<text x="157.5" y="162.1">3.9K</text>
</g>
<g font-size="2.3" fill="#f00">
<text x="112.1" y="36.9">DRV</text>
<text x="136.7" y="37.9" transform="rotate(-90 136.7 37.9)">VD33</text>
<text x="100.6" y="47.8">OVCJ</text>
<text x="166.9" y="65.6">XRSTJ</text>
<text x="167.2" y="60.5">BUSJ</text>
<text x="199.4" y="69.4">USB20_HOST0_DP</text>
<text x="199.4" y="72">USB20_HOST0_DM</text>
<text x="69.1" y="82.1">USB4_DM</text>
<text x="69.4" y="84.9">USB4_DP</text>
<text x="178.1" y="96.1">BUSJ</text>
<text x="178.1" y="103.7">XRSTJ</text>
<text x="127.6" y="110.8" transform="rotate(-90 127.6 110.8)">USB3_DM</text>
<text x="130.4" y="110.5" transform="rotate(-90 130.4 110.5)">USB3_DP</text>
<text x="133" y="111" transform="rotate(-90 133 111)">USB2_DM</text>
<text x="135.5" y="110.5" transform="rotate(-90 135.5 110.5)">USB2_DP</text>
<text x="138" y="111.3" transform="rotate(-90 138 111.3)">USB1_DM</text>
<text x="140.8" y="110.8" transform="rotate(-90 140.8 110.8)">USB1_DP</text>
</g>
<g font-size="2.3" fill="#00f">
<text x="140.3" y="47.6">19</text>
<text x="153" y="76.1">13</text>
<text x="125.3" y="88.8">7</text>
</g>
<g font-size="2.3" fill="#004080">
<text x="123" y="54.7" transform="rotate(-90 123 54.7)">GND</text>
<text x="128.1" y="56" transform="rotate(-90 128.1 56)">PWRJ</text>
<text x="130.6" y="55.3" transform="rotate(-90 130.6 55.3)">LED2</text>
<text x="133.2" y="55.3" transform="rotate(-90 133.2 55.3)">LED1</text>
<text x="135.7" y="54.4" transform="rotate(-90 135.7 54.4)">DRV</text>
<text x="138.3" y="55.3" transform="rotate(-90 138.3 55.3)">VD33</text>
<text x="140.8" y="55.7" transform="rotate(-90 140.8 55.7)">VDD5</text>
<text x="70.4" y="64.6">X1</text>
<text x="78" y="64.6">GND</text>
<text x="115.6" y="64.6">TESTJ</text>
<text x="115.6" y="62.1">OVCJ</text>
<text x="143" y="64.6">VBUSM</text>
<text x="145.3" y="62.1">BUSJ</text>
<text x="70.4" y="69.7">GND</text>
<text x="80.3" y="69.7">X2</text>
<text x="115.6" y="67.1">XOUT</text>
<text x="115.6" y="69.7">XIN</text>
<text x="144" y="67.1">XRSTJ</text>
<text x="146.3" y="69.7">DPU</text>
<text x="115.6" y="72.2">DM4</text>
<text x="115.6" y="74.8">DP4</text>
<text x="145.1" y="74.8">REXT</text>
<text x="146" y="72.2">DMU</text>
<text x="128.1" y="85.1" transform="rotate(-90 128.1 85.1)">DM3</text>
<text x="130.6" y="85.1" transform="rotate(-90 130.6 85.1)">DP3</text>
<text x="133.2" y="85.1" transform="rotate(-90 133.2 85.1)">DM2</text>
<text x="135.7" y="85.1" transform="rotate(-90 135.7 85.1)">DP2</text>
<text x="138.3" y="85.1" transform="rotate(-90 138.3 85.1)">DM1</text>
<text x="140.8" y="85.1" transform="rotate(-90 140.8 85.1)">DP1</text>
<text x="128.3" y="143.3">IN</text>
<text x="137.2" y="143.3">VOUT</text>
<text x="138.5" y="148.4">GND</text>
<text x="128.3" y="153.5">EN</text>
<text x="138.6" y="153.5">OCB</text>
</g>
<g font-size="1.8">
<text x="31.7" y="1.9">5</text>
<text x="90.1" y="1.9">4</text>
<text x="148.5" y="1.9">3</text>
<text x="206.8" y="1.9">2</text>
<text x="265.2" y="1.9">1</text>
<text x=".7" y="29.8">D</text>
<text x="295.1" y="29.8">D</text>
<text x=".7" y="80.9">C</text>
<text x="295.1" y="80.9">C</text>
<text x=".7" y="132.1">B</text>
<text x="295.1" y="132.1">B</text>
<text x=".7" y="183.3">A</text>
<text x="295.1" y="183.3">A</text>
<text x="31.7" y="209.2">5</text>
<text x="90.1" y="209.2">4</text>
<text x="148.5" y="209.2">3</text>
<text x="206.8" y="209.2">2</text>
<text x="265.2" y="209.2">1</text>
</g>
</svg>
